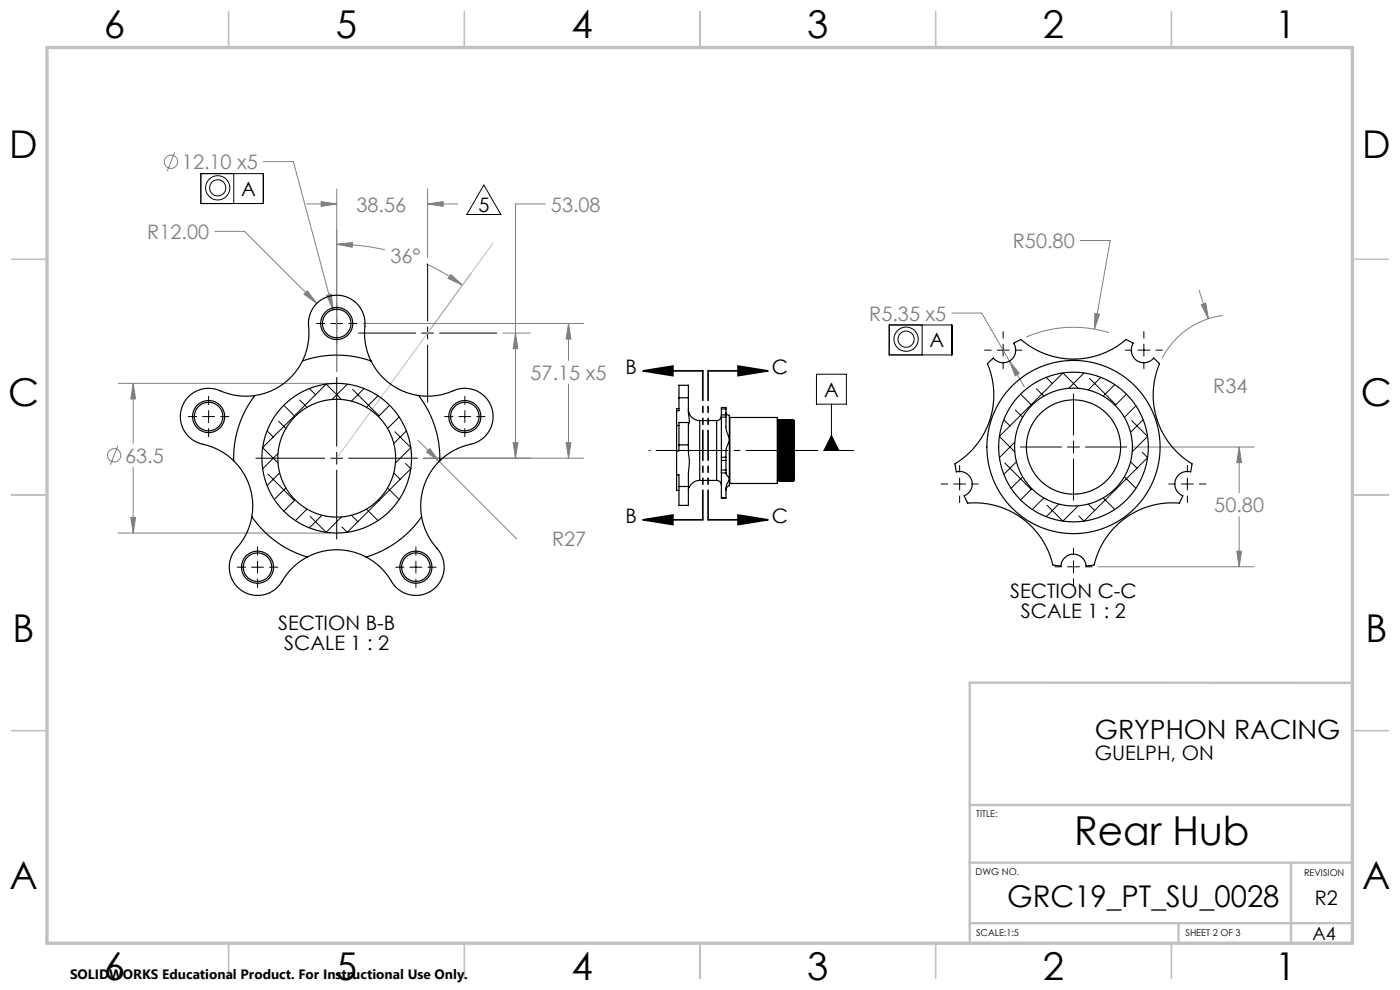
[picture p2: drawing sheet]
<svg xmlns="http://www.w3.org/2000/svg" width="297mm" height="210mm" viewBox="0 0 297 210" stroke-linecap="round" stroke-linejoin="round" font-family="sans-serif">
<g fill="none" stroke="#808080" stroke-width=".21">
<path d="M37.1 32.3l-1.6 4M55.9 34.3h6.3l8.5 31.4M45.5 49.1h6.4l15.3 15.3M65.1 43.3h6.3M68.1 42.8l3.3 .5-3.3 .5zM71.4 40.1v38.7M71.4 51.8l3.4-.4-.1 1.1zM71.4 51.8a45.4 45.4 0 0 1 10.2 1.2M90.4 56a45.4 45.4 0 0 1 7.7 4.5M90.7 43.3l3.3-.5v1zM90.7 43.3h6.4M90.7 40.1v14.6"/>
<path d="M95.6 58.2l2.5 2.3-3-1.4zM100 57.9l-8.5 11.7M115.7 43.3h-6.3v53.9M229.2 51h6.3l-3.3 18.8M64.5 62.4l.7-.7 2 2.7zM69.3 62.6l1-.2 .4 3.3zM77 68.6h46.8M106.6 70.7h5.9M109.4 70.7l.5 3.3h-1.1zM120.6 68.6l.5 3.3h-1zM120.6 68.6v7.9M201.9 66.4h6.4l9 15.7"/>
<path d="M214.1 76.6l2.1 2.6-.8 .5zM232.3 66.5l1 .2-1.1 3.1zM235.2 70.6a25.4 25.4 0 0 0-17.5 .9M254.4 61.6l2 6M254.8 64.6l1-.3 .6 3.3zM259.4 66.9a17 17 0 0 0-12.9 9.1M25 94.6l-1.6 4M25.1 81.3h45.1M28.3 81.3l.5 3.3h-1.1zM28.3 81.3v12.7M28.3 99.1v14M88.7 93.4l4.5 4.5"/>
<path d="M89.8 97.2h34M90.5 95.9l.7-.7 2 2.7zM93.2 97.9l16.4 16.4M108.8 93.9h1.1l-.5 3.3zM120.1 93.9h1l-.5 3.3zM120.6 81.5v15.7M240.3 94.8h25.8M262.9 94.8l.5 3.3h-1zM262.9 94.8v9.8M25.1 113.1h45.1M27.7 109.8h1.1l-.5 3.3zM262.4 116.9h1l-.5 3.3z"/>
<path d="M262.9 109.6v10.6M232.9 120.2h33.2"/>
<circle cx="36.3" cy="34.3" r="1.41"/>
<circle cx="24.2" cy="96.6" r="1.41"/>
</g>
<g fill="none" stroke="#000" stroke-width=".21">
<path d="M42.6 36.8h13.3v6.4h-13.3zM49.6 36.8v6.4M102.6 39.2l3.7 6.3h-7.3zM90.7 56v12.1M67.1 68.6h1.8M70.2 68.6h2.5M71.4 64.3v1.8M71.4 67.3v2.6M71.4 71.2v1.7M74 68.6h1.7M76.1 70.7h12.1M89.4 70.7h2.6"/>
<path d="M90.7 69.4v2.5M90.7 73.2v12.1M93.3 70.7h12.1M173.2 79.4h6.4v6.3h-6.4zM188.6 68.9h13.3v6.4h-13.3zM195.6 68.9v6.4M208.9 74.3h1.4M211.5 74.3h2.6M212.8 70.3v1.4M212.8 73v2.5M212.8 76.8v1.4M215.3 74.3h1.4"/>
<path d="M238.7 74.3h1.4M241.4 74.3h2.5M242.7 70.3v1.4M242.7 73v2.5M242.7 76.8v1.4M245.2 74.3h1.4M40 88.4h1.7M43 88.4h2.5M44.3 84.1v1.7M44.3 87.1v2.5M44.3 90.9v1.8M46.8 88.4h1.8"/>
<path d="M54.3 97.2h14.6M70.2 97.2h2.5M71.4 80v14.7M71.4 95.9v2.6M71.4 99.7v14.6M74 97.2h14.6M94.3 88.4h1.8M97.3 88.4h2.6M98.6 84.1v1.7M98.6 87.1v2.5M98.6 90.9v1.8M101.1 88.4h1.8"/>
<path d="M176.3 95.6h4.8M176.4 92.4l1.6 3.2h-3.2zM176.4 85.7v9.9M203.6 98.7v1.4M216.5 94.8h8.7M226.5 94.8h2.5M227.7 83.6v8.7M227.7 93.6v2.5M227.7 97.4v8.7M230.3 94.8h8.7M251.9 98.7v1.4M54.6 116v1.8"/>
<path d="M54.6 119v2.6M88.2 116v1.8M88.2 119v2.6M199.6 102.7h1.4M202.3 102.7h2.5M203.6 101.4v2.5M203.6 105.2v1.4M206.1 102.7h1.4M227.7 116.3v1.4M227.7 119v2.5M247.9 102.7h1.5M250.6 102.7h2.6"/>
<path d="M251.9 101.4v2.5M251.9 105.2v1.4M254.4 102.7h1.4M50.3 120.3h1.8M53.4 120.3h2.5M54.6 122.9v1.7M57.2 120.3h1.7M83.9 120.3h1.8M87 120.3h2.5M88.2 122.9v1.7M90.8 120.3h1.7M223.8 120.2h1.4"/>
<path d="M226.5 120.2h2.5M227.7 122.8v1.4M230.3 120.2h1.4"/>
<circle cx="46.2" cy="39.8" r="1.71"/>
<circle cx="46.2" cy="39.8" r="2.57"/>
<circle cx="192.2" cy="72" r="1.71"/>
<circle cx="192.2" cy="72" r="2.57"/>
</g>
<path d="M136.4 78.7h12.7M136.4 78.7l6.4-1v2zM150.2 78.7h12.7M156.6 77.7l6.3 1-6.3 1zM136.4 110.3h12.7M136.4 110.3l6.4-1.1v2.1zM150.2 110.3h12.7M156.6 109.2l6.3 1.1-6.3 1z" fill="none" stroke="#000" stroke-width=".35"/>
<path d="M137.7 95.6h37.3" fill="none" stroke="#000" stroke-width=".21" stroke-dasharray="15.2 1.3 1.3 1.3" stroke-dashoffset="-1.5"/>
<path d="M149.1 78.7v31.6M150.2 78.7v31.6" fill="none" stroke="#000" stroke-width=".35" stroke-dasharray="6.3 1.3 1.3 1.3 1.3 1.3" stroke-dashoffset=".1"/>
<path d="M104.6 51.5l-33.2 45.7" fill="none" stroke="#c0c0c0" stroke-width=".21"/>
<g fill="none" stroke="#c0c0c0" stroke-width=".35">
<path d="M48.5 2.5v7.5M98.5 2.5v7.5M148.5 2.5v7.5M198.5 2.5v7.5M248.5 2.5v7.5M2.5 55h7.5M287 55h7.5M2.5 105h7.5M287 105h7.5M2.5 155h7.5M287 155h7.5M48.5 200v7.5"/>
<path d="M98.5 200v7.5M148.5 200v7.5M198.5 200v7.5M248.5 200v7.5"/>
</g>
<path d="M286.9 144.8h-81.2v55.2M205.7 170.8h81.2M205.7 195.8h81.2M205.7 183h81.2M250 195.8v4.2M273.9 183.1v17" fill="none" stroke="#c0c0c0" stroke-width=".5"/>
<path d="M10 10.1h276.9v190h-276.9z" fill="none" stroke="#c0c0c0" stroke-width=".7"/>
<g fill="#000">
<path d="M176.4 92.4l1.6 3.2h-3.2z"/>
<path d="M136.4 78.7l6.4-1v2zM136.4 110.3l6.4-1.1v2.1z"/>
<path d="M156.6 77.7l6.3 1-6.3 1zM156.6 109.2l6.3 1.1-6.3 1z"/>
</g>
<g fill="#808080">
<path d="M95.6 58.2l2.5 2.3-3-1.4zM71.4 51.8l3.4-.4-.1 1.1z"/>
<path d="M65.2 61.7l-.7 .7 2.7 2zM69.3 62.6l1.4 3.1-.4-3.3zM28.3 81.3l.5 3.3h-1.1zM27.7 109.8h1.1l-.5 3.3zM120.1 93.9h1l-.5 3.3zM120.6 68.6l.5 3.3h-1zM90.5 95.9l2.7 2-2-2.7zM108.8 93.9h1.1l-.5 3.3zM109.4 70.7l.5 3.3h-1.1zM68.1 42.8l3.3 .5-3.3 .5zM90.7 43.3l3.3-.5v1zM232.3 66.5l-.1 3.3 1.1-3.1zM254.8 64.6l1.6 3-.6-3.3zM262.9 94.8l.5 3.3h-1zM262.4 116.9h1l-.5 3.3zM214.1 76.6l1.3 3.1 .8-.5z"/>
</g>
<g fill="none" stroke="#000" stroke-width=".25">
<path d="M64.2 76.6a13.4 13.4 0 0 1-10.1 7.3M64.2 76.6a21.9 21.9 0 0 1 14.5 0M64.2 76.6a13.9 13.9 0 0 0 1.2-8 6 6 0 0 1 6.9-5.9 6 6 0 0 1 5 7.5l.2 2.8 .5 1.8 .7 1.8M78.7 76.6a13.4 13.4 0 0 0 10.1 7.3M209.8 76.8l.9-.8a2.68 2.68 0 0 0 3.7 .4 2.68 2.68 0 0 0 .6-3.6l1.6-.8a17 17 0 0 0 22.3 0l1.5 .8a2.68 2.68 0 0 0 .7 3.6 2.68 2.68 0 0 0 3.6-.4l1.3 1.2a17 17 0 0 0 6.9 21.2l-.3 1.7a2.67 2.67 0 0 0-3.3 1.7 2.67 2.67 0 0 0 1.6 3.4l-.7 1.5a17 17 0 0 0-18.1 13.1l-1.7 .3a2.67 2.67 0 0 0-2.7-2.6 2.67 2.67 0 0 0-2.6 2.6l-1.7-.3a17 17 0 0 0-18.1-13.1l-.8-1.5a2.68 2.68 0 0 0 1.6-3.4 2.68 2.68 0 0 0-3.2-1.7l-.3-1.7a17 17 0 0 0 6.9-21.2zM49.6 97.7a13.4 13.4 0 0 1 3.8 11.9M54.1 83.9a21.9 21.9 0 0 0-4.5 13.8M54.1 83.9a13.9 13.9 0 0 1-8-1.2 6 6 0 0 0-7.8 4.6 6 6 0 0 0 5.6 7.2l1.8 .6 1.6 .9 2.3 1.7M88.8 83.9a21.9 21.9 0 0 1 4.5 13.8M88.8 83.9a13.9 13.9 0 0 0 8-1.2 6 6 0 0 1 7.7 4.6 6 6 0 0 1-5.6 7.2l-1.7 .6-1.7 .9-2.2 1.7M93.3 97.7a13.4 13.4 0 0 0-3.9 11.9M143.5 95.6v5.1"/>
<path d="M143.5 87.1v3.2M143.5 90.3v5.3M143.5 90.3h.5M144 94.4v-4.8h2v4.8M144 94.4v1.2h-.5M144 84.4v2.7h-.5M144 86.7h-.5v.4M144 84.4v-2.7h2v2.7M144 94.4h2M144 84.4h2M146 86.8a2.4 2.4 0 0 0 2.4 2.4M146 94.4v.5a25.7 25.7 0 0 1 0 6.4v1.9"/>
<path d="M146 84.4v3.2a4.2 4.2 0 0 1 0 2.6M148.4 89.2v12.7M148.4 89.2h3.6M152 89.2v12.7M153 88.2a1 1 0 0 1-1 1M153 97v.7M153 88.5v8.5M153 97.7v2M153 99.7v.6M153 88v.5M153 86.8v1.2M153 86.8v-.4h1v.4"/>
<path d="M153 97.7h1M153 97h1M153 88.5h1M153 99.7h1M153 88h1M153 86.8h1M154 97v.7M154 88.5v1a6.2 6.2 0 0 0 .7 3.5v.3M154 97.7v2M154 99.7v.6M154 87.6l.2 .3 .5 .2v5.2M154 88v.5"/>
<path d="M154 86.8v1.2M154.7 88.5l.1 .1M154.7 93.3v.2a6.1 6.1 0 0 0-.7 3.5M154.7 93.3v8.3M154.8 88.6h10.1v14h-10.1M154.8 88.6v14M164.9 89.2l.1 .1M165 89.3v12.6M165 89.3h.1M165.1 89.3v12.6M165.1 89.2v.1M165.1 90.7l.2 11.2"/>
<path d="M165.1 90.7l.1 11.3M165.1 89.2v1.5M165.1 89.2h.1M165.2 89.2l.2 12.7M165.2 89.2h.1M165.2 89.2l.1 1M165.3 90.2l.2 11.9M165.3 89.1v1.1M165.3 89.1h.1M165.3 89.1h-.1M165.4 89.1l.1 .1M165.4 89.1l.2 12.9"/>
<path d="M165.5 89.2h.1M165.5 89.2l.2 12.7M165.6 89.2l.2 12.7M165.7 89.1l-.1 .1M165.7 89.1l.2 13M165.7 89.1h.1M165.8 89.1l.1 .1M165.8 89.1l.2 12.9M165.9 89.2h.1M165.9 89.2l.2 12.7M166 89.2l.2 12.7M166.1 89.1l-.1 .1"/>
<path d="M166.1 89.1l.2 13M166.1 89.1h.1M166.2 89.1l.2 12.9M166.2 89.1l.1 .1M166.3 89.2h.1M166.3 89.2l.2 12.7M166.4 89.2l.2 12.7M166.5 89.1l-.1 .1M166.5 89.1l.2 13M166.5 89.1h.1M166.6 89.1l.1 .1M166.6 89.1l.2 12.9"/>
<path d="M166.7 89.2h.1M166.7 89.2l.2 12.7M166.8 89.2l.2 12.7M166.9 89.1l-.1 .1M166.9 89.1l.2 13M166.9 89.1h.1M167 89.1l.2 12.9M167 89.1l.1 .1M167.1 89.2h.1M167.1 89.2l.2 12.7M167.2 89.2l.2 12.7M167.3 89.1l-.1 .1"/>
<path d="M167.3 89.1l.2 13M167.3 89.1h.1M167.4 89.1l.2 12.9M167.4 89.1l.1 .1M167.5 89.2h.1M167.5 89.2l.2 12.7M167.6 89.2l.2 12.7M167.7 89.1l-.1 .1M167.7 89.1l.2 13M167.7 89.1h.1M167.8 89.1l.1 .1M167.8 89.1l.2 12.9"/>
<path d="M167.9 89.2h.1M167.9 89.2l.2 12.7M168 89.2l.2 12.7M168.1 89.1l-.1 .1M168.1 89.1l.2 13M168.1 89.1h.1M168.2 89.1l.1 6.5M168.2 89.1l.1 .1M168.3 89.2h.1M168.3 89.2l.2 11.9M168.3 95.6v6.5M168.3 95.6l.2 5.5"/>
<path d="M168.4 89.2l.1 5.7M168.4 89.2h.1M168.4 89.2l.1 12.7-.2 .2M168.5 94.9v6.2M53.4 109.6a21.9 21.9 0 0 0 11.8 8.6M53.4 109.6a13.9 13.9 0 0 1-3.6 7.2 6 6 0 0 0 2 8.8 6 6 0 0 0 8.5-3.1l1.2-1.5 1.3-1.3 2.4-1.5M65.2 118.2a13.4 13.4 0 0 1 12.5 0M89.4 109.6a21.9 21.9 0 0 1-11.7 8.6M89.4 109.6a13.9 13.9 0 0 0 3.7 7.2 6 6 0 0 1-2.1 8.8 6 6 0 0 1-8.5-3.1l-1.1-1.5-1.4-1.3-2.3-1.5M143.5 100.7h.5v2.5M143.5 100.7v3.3h.5M144 103.2v4h2v-4"/>
<path d="M144 103.2h2M148.4 101.9a2.48 2.48 0 0 0-2.4 2M148.4 101.9h3.6M152 101.9a1 1 0 0 1 1 1M153 100.3v5.3M153 105.6h1M153 100.3h1M154 100.3a1.07 1.07 0 0 0 .6 1l.1 .3M154.7 101.6v.9a.5 .5 0 0 1-.4 .8l-.3 .7M154.7 101.6a6.5 6.5 0 0 0-.7 4M154.8 102.6l-.1 .1M165 101.9l-.1 .1"/>
<path d="M165 101.9h.1M165.1 101.9l.1 .1M165.3 101.9h.1M165.3 101.9l-.1 .1M165.4 101.9l.1 .2M165.5 102.1h.1M165.7 101.9h.1M165.7 101.9l-.1 .2M165.8 101.9l.1 .2M165.9 102.1h.1M166.1 101.9h.1M166.1 101.9l-.1 .2"/>
<path d="M166.2 101.9l.1 .2M166.3 102.1h.1M166.5 101.9h.1M166.5 101.9l-.1 .2M166.6 101.9l.1 .2M166.7 102.1h.1M166.9 101.9h.1M166.9 101.9l-.1 .2M167 101.9l.1 .2M167.1 102.1h.1M167.3 101.9h.1M167.3 101.9l-.1 .2"/>
<path d="M167.4 101.9l.1 .2M167.5 102.1h.1M167.7 101.9h.1M167.7 101.9l-.1 .2M167.8 101.9l.1 .2M167.9 102.1h.1M168.1 101.9h.1M168.1 101.9l-.1 .2M168.2 101.9l.1 .2M168.3 102.1h.1"/>
<circle cx="71.4" cy="68.6" r="3.4"/>
<circle cx="71.4" cy="68.6" r="3"/>
<circle cx="44.3" cy="88.4" r="3"/>
<circle cx="44.3" cy="88.4" r="3.4"/>
<circle cx="71.4" cy="97.2" r="12.5"/>
<circle cx="71.4" cy="97.2" r="15.9"/>
<circle cx="98.6" cy="88.4" r="3"/>
<circle cx="98.6" cy="88.4" r="3.4"/>
<circle cx="227.7" cy="94.8" r="18.4"/>
<circle cx="227.7" cy="94.8" r="15.9"/>
<circle cx="227.7" cy="94.8" r="12.5"/>
<circle cx="227.7" cy="94.8" r="10"/>
<circle cx="54.6" cy="120.3" r="3"/>
<circle cx="54.6" cy="120.3" r="3.4"/>
<circle cx="88.2" cy="120.3" r="3"/>
<circle cx="88.2" cy="120.3" r="3.4"/>
</g>
<g fill="none" stroke="#000" stroke-width=".21">
<path d="M230 79.1l-3.3 3.3M56.7 91.4l1.3 1.3M59 96.2l-3.3 3.2M59.1 89.3l1.5 1.6M60.2 86l2.3 2.2M63.6 84.8l1.5 1.6M65.6 82.4l1.3 1.3M72.4 84.7l-3.2-3.2-13.5 13.4 3.3 3.3M73.7 81.5l-3.3 3.2M74.8 82.6l5.6 5.6M77.2 82.4l-2.6 2.7M80.2 84l-2.5 2.4"/>
<path d="M82.7 86l-2.4 2.4M83.8 91.6l3.3 3.3-3.2 3.3M84.7 88.4l-2.5 2.5M86 98.3l1.1 1.1-13.4 13.5-1.1-1.1M86.2 91.4l-2.7 2.7M213 89l1.3 1.3M213.1 98.2l5.7 5.6M215.3 93.8l-3.3 3.3M215.4 87l1.5 1.5M215.6 97.9l-2.6 2.7M216.5 83.6l2.3 2.2M219.9 82.5l1.5 1.5"/>
<path d="M221.9 80l1.3 1.4M228.7 82.4l-3.2-3.3-13.5 13.5 3.3 3.2M231.1 80.2l5.6 5.6M233.5 80l-2.6 2.7M236.5 81.6l-2.5 2.4M239 83.6l-2.4 2.4M239.8 97.9l1.4 1.4M240.1 89.2l3.3 3.4-3.2 3.2M241 86.1l-2.5 2.4M242.3 95.9l1.1 1.2-13.4 13.4-1.1-1.1M242.5 89l-2.7 2.7M56.8 100.6l5.7 5.6"/>
<path d="M59.3 100.3l-2.6 2.7M60.6 103.5l-2.4 2.4M62.6 106l-2.4 2.4M65.1 108l-2.4 2.4M65.8 109.5l3.4 3.4 3.2-3.2M68.3 109.3l-2.7 2.7M74.6 109.3l1.3 1.4M77.7 108l2.5 2.4M80.3 106l.1 .2M82.2 103.5l2.5 2.4M83.5 100.3l1.4 1.4M216.9 101.1l-2.4 2.5"/>
<path d="M218.9 103.7l-2.4 2.3M221.4 105.6l-2.4 2.5M222.1 107.2l3.4 3.3 3.2-3.2M224.6 106.9l-2.7 2.7M230.9 106.9l1.3 1.4M234 105.6l2.5 2.5M236.6 103.7l.1 .1M238.5 101.1l2.5 2.5"/>
</g>
<text font-size="8.5" x="227.9" y="179.3">Rear Hub</text>
<g font-size="8.1">
<text x="22" y="8">6</text>
<text x="71.2" y="8">5</text>
<text x="121.2" y="8">4</text>
<text x="171.3" y="8">3</text>
<text x="221.3" y="8">2</text>
<text x="270.5" y="8">1</text>
<text x="2" y="33.6">D</text>
<text x="289" y="33.6">D</text>
<text x="1.7" y="86.1">C</text>
<text x="288.7" y="86.1">C</text>
<text x="2.7" y="136.1">B</text>
<text x="289.7" y="136.1">B</text>
<text x="2" y="188.6">A</text>
<text x="289" y="188.6">A</text>
<text x="22" y="208">6</text>
<text x="71.2" y="208">5</text>
<text x="121.2" y="208">4</text>
<text x="171.3" y="208">3</text>
<text x="221.3" y="208">2</text>
<text x="270.5" y="208">1</text>
</g>
<text font-size="6.3" x="213.7" y="192.5">GRC19_PT_SU_0028</text>
<text font-size="5.6" x="232.3" y="156.7">GRYPHON RACING</text>
<g font-size="4.2" fill="#808080">
<text x="38.6" y="35.9">12.10 x5</text>
<text x="75.6" y="44.9">38.56</text>
<text x="116.9" y="44.9">53.08</text>
<text x="31.2" y="50.7">R12.00</text>
<text x="214.9" y="52.6">R50.80</text>
<text x="82.8" y="55.8">36°</text>
<text x="184.4" y="68">R5.35 x5</text>
<text x="112.6" y="80.6">57.15 x5</text>
<text x="257.4" y="83.4">R34</text>
<text x="26.5" y="98.1">63.5</text>
<text x="257.6" y="108.7">50.80</text>
<text x="117.1" y="115.9">R27</text>
</g>
<g font-size="4.2">
<text x="51.2" y="41.6">A</text>
<text x="101.5" y="44.9">5</text>
<text x="197.2" y="73.7">A</text>
<text x="132.7" y="79.4">B</text>
<text x="163.7" y="79.4">C</text>
<text x="174.8" y="84.2">A</text>
<text x="132.7" y="111">B</text>
<text x="163.7" y="111">C</text>
<text x="214.3" y="126.9">SECTION C-C</text>
<text x="216.6" y="131">SCALE 1 : 2</text>
<text x="59" y="133.7">SECTION B-B</text>
<text x="60.3" y="137.9">SCALE 1 : 2</text>
<text x="232.3" y="161.2">GUELPH, ON</text>
<text x="278.9" y="192.1">R2</text>
</g>
<text font-size="3.9" x="278.4" y="199.3">A4</text>
<text font-size="2.9" x="14.9" y="207.6">SOLIDWORKS Educational Product. For Instructional Use Only.</text>
<g font-size="2">
<text x="207.1" y="173.3">TITLE:</text>
<text x="207" y="185.5">DWG NO.</text>
<text x="276.7" y="185.9">REVISION</text>
<text x="207.1" y="198.6">SCALE:1:5</text>
<text x="251.5" y="198.6">SHEET 2 OF 3</text>
</g>
</svg>
